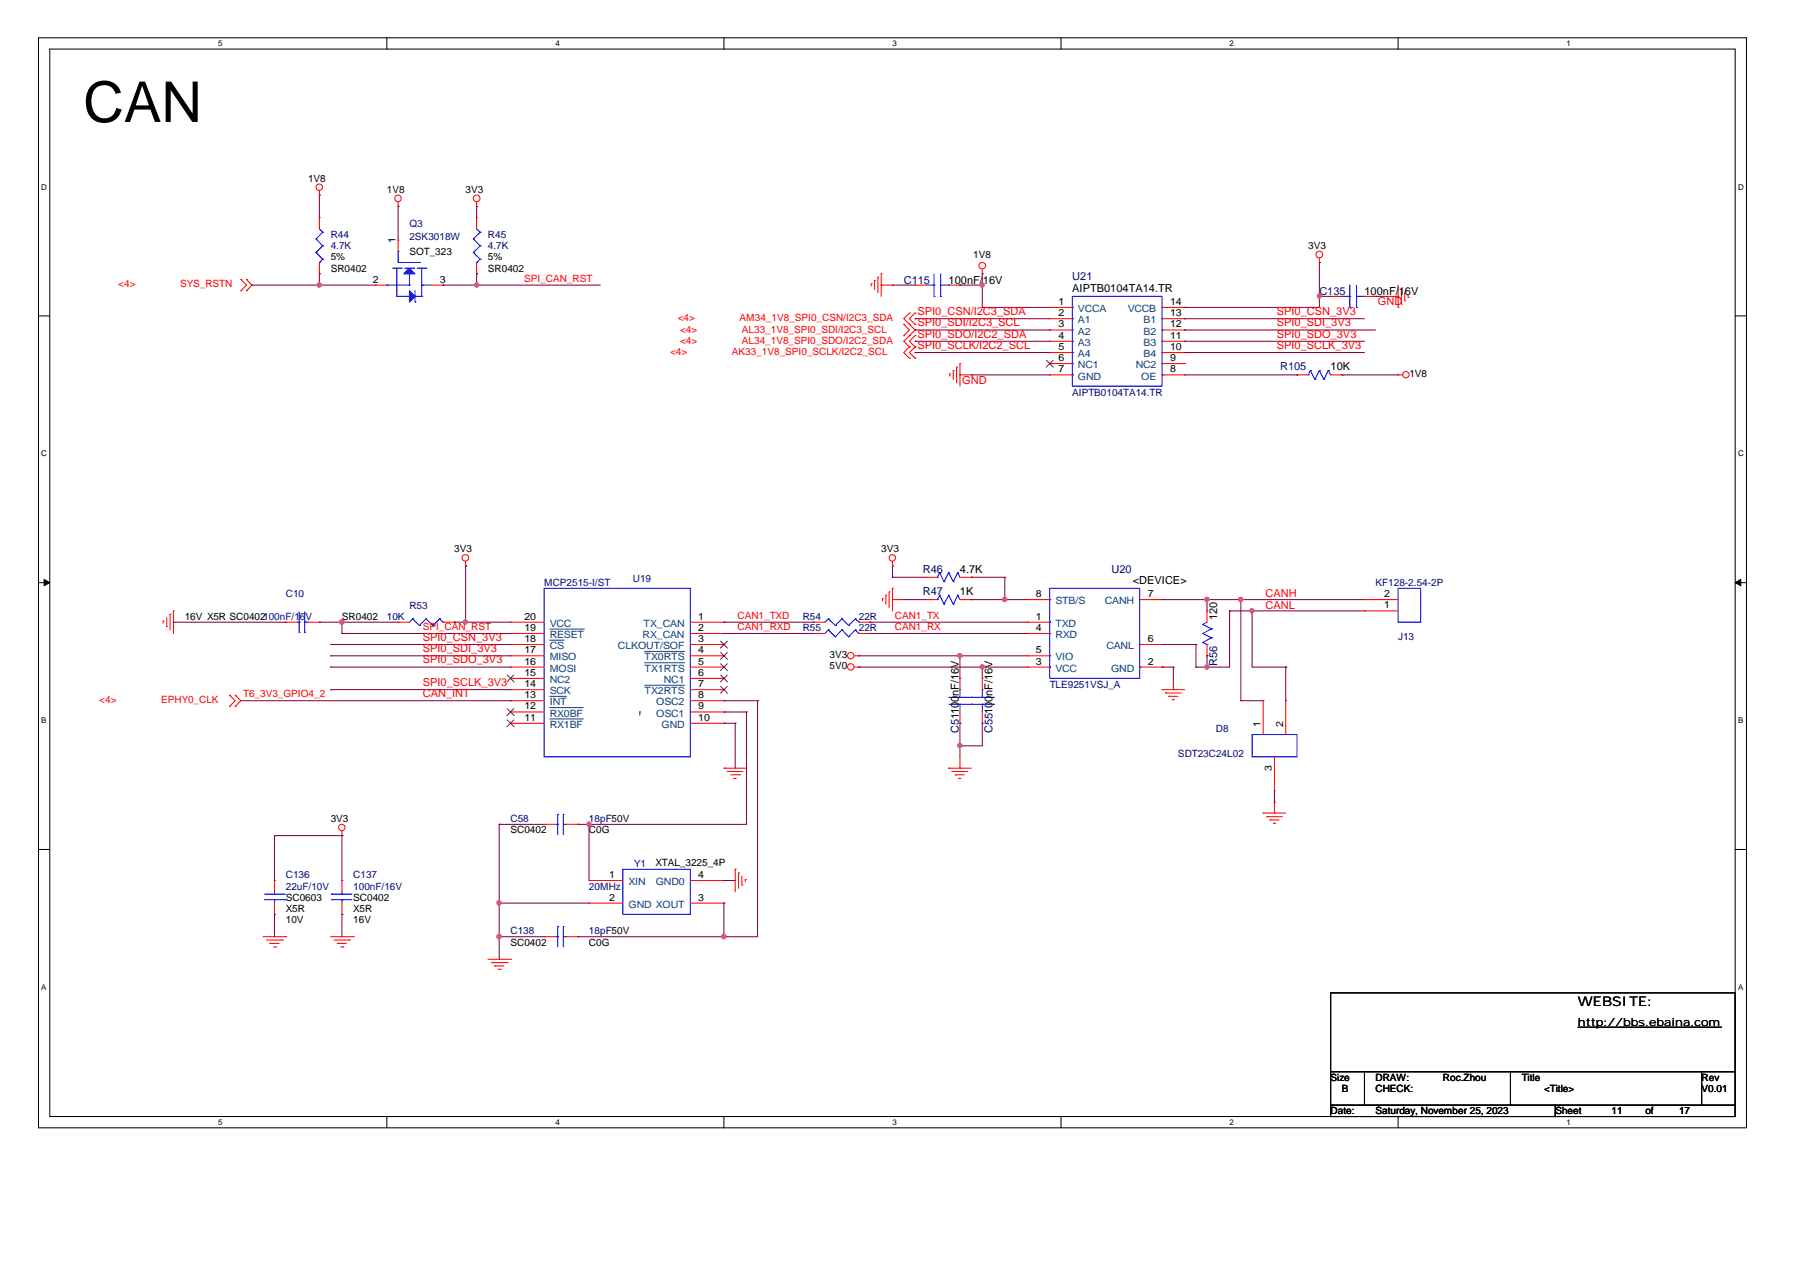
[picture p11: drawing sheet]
<svg xmlns="http://www.w3.org/2000/svg" width="297mm" height="210mm" viewBox="0 0 297 210" stroke-linecap="round" stroke-linejoin="round" font-family="sans-serif">
<path d="M6.3 6.2h281.9v179.9h-281.9zM8.2 8.1h278.1v176.1h-278.1z" fill="none" stroke="#000" stroke-width=".17"/>
<g fill="#fff">
<path d="M36 6.4h.7v1.5h-.7z"/>
<path d="M36 184.5h.7v1.4h-.7z"/>
</g>
<path d="M63.8 6.2v1.9M63.8 184.2v1.9" fill="none" stroke="#000" stroke-width=".17"/>
<g fill="#fff">
<path d="M91.7 6.4h.7v1.5h-.7z"/>
<path d="M91.7 184.5h.7v1.4h-.7z"/>
</g>
<path d="M119.5 6.2v1.9M119.5 184.2v1.9" fill="none" stroke="#000" stroke-width=".17"/>
<g fill="#fff">
<path d="M147.3 6.4h.7v1.5h-.7z"/>
<path d="M147.3 184.5h.7v1.4h-.7z"/>
</g>
<path d="M175.1 6.2v1.9M175.1 184.2v1.9" fill="none" stroke="#000" stroke-width=".17"/>
<g fill="#fff">
<path d="M202.9 6.4h.7v1.5h-.7z"/>
<path d="M202.9 184.5h.7v1.4h-.7z"/>
</g>
<path d="M230.7 6.2v1.9M230.7 184.2v1.9" fill="none" stroke="#000" stroke-width=".17"/>
<g fill="#fff">
<path d="M258.5 6.4h.7v1.5h-.7z"/>
<path d="M258.5 184.5h.7v1.4h-.7z"/>
<path d="M6.8 30.1h.9v1.5h-.9z"/>
<path d="M286.8 30.1h.9v1.5h-.9z"/>
<path d="M6.8 74.1h.9v1.5h-.9z"/>
<path d="M286.8 74.1h.9v1.5h-.9z"/>
</g>
<path d="M6.3 52.1h1.9M286.3 52.1h1.9" fill="none" stroke="#000" stroke-width=".17"/>
<g fill="#fff">
<path d="M6.8 118.2h.9v1.4h-.9z"/>
<path d="M286.8 118.2h.9v1.4h-.9z"/>
</g>
<path d="M6.3 96.2h1.9M286.3 96.2h1.9" fill="none" stroke="#000" stroke-width=".17"/>
<path d="M7.3 95.6l.9 .6-.9 .5zM286.3 96.2l1-.6v1.1z" fill="#000" stroke="#000" stroke-width=".17"/>
<g fill="#fff">
<path d="M6.8 162.2h.8v1.5h-.8z"/>
<path d="M286.8 162.2h.8v1.5h-.8z"/>
</g>
<path d="M6.3 140.2h1.9M286.3 140.2h1.9M219.6 163.8h66.7v13h-66.7zM219.6 176.8h5.6v5.6h-5.6zM225.2 176.8h55.6v5.6h-55.6zM249.3 176.8v5.6M280.8 176.8h5.5v5.6h-5.5zM219.6 182.4h37.1v1.8h-37.1zM249.3 182.4h.1M256.7 182.4h29.6v1.8h-29.6z" fill="none" stroke="#000" stroke-width=".17"/>
<g fill="none" stroke="#f00" stroke-width=".17">
<path d="M52.7 32.2h.1M52.7 35.9h.1M52.7 31.5v.7M52.7 35.9v1.9M65.7 34.1h.1M65.7 39.6h.1M65.7 33.3v.8M65.7 39.6v1.9M78.7 34.1h.1M78.7 35.9h.1M78.7 33.3v.8M78.7 35.9v1.9"/>
<path d="M39.8 46.1h.1M39.8 48h.1M39.8 46.1l.9 .9-.9 1M40.7 48h.1M40.7 46.1h.1M40.7 46.1l.9 .9-.9 1M52.7 45.2h.1M52.7 43.3v1.9M62 47h.1M62 47h1.8M71.2 47h1.9M73.1 47h.1"/>
<path d="M78.7 45.2h.1M78.7 43.3v1.9M143.8 46.8h.1M143.8 46.8v.4M144.3 46.3h.1M144.3 46.3v1.5M144.9 45.7h.1M144.9 45.7v2.6M145.4 45.2h.1M145.4 47h.1M145.4 45.2v3.7M145.4 47h1.9"/>
<path d="M149.1 55.4h.1M149.1 53.5h.1M149.1 53.5l1 1-1 .9M150.1 53.5h.1M150.1 51.7h.1M150.1 55.4h.1M150.1 57.2h.1M150.1 59.1h.1M150.1 51.7l-1 .9 1.9 1.9-1.9 1.8 1 .9M150.1 57.2l-1 1 1 .9M151 53.5h.1M151 51.7h.1"/>
<path d="M151 57.2h.1M151 55.4h.1M151 59.1h.1M151 47h.1M151 47h1.8M151 51.7l-.9 .9 .9 .9M151 55.4l-.9 .9 .9 .9M151 57.2l-.9 1 .9 .9M156.5 47h1.9M158.4 47h.1M162.1 45.2h.1M162.1 44.4v.8"/>
<path d="M173.2 50.7h.1M173.2 52.6h.1M173.2 54.5h.1M173.2 56.3h.1M173.2 58.2h.1M173.2 50.7h3.8M173.2 52.6h3.8M173.2 54.5h3.8M173.2 56.3h3.8M173.2 58.2h3.8M191.8 50.7h3.7M191.8 52.6h3.7"/>
<path d="M191.8 54.5h3.7M191.8 56.3h3.7M191.8 58.2h3.7M195.5 58.2h.1M195.5 56.3h.1M195.5 54.5h.1M195.5 52.6h.1M195.5 50.7h.1M217.7 43.3h.1M217.7 42.6v.7M219.6 48.9h.1M219.6 48.9h1.8"/>
<path d="M225.2 48.9h1.8M227 48.9h.1M228.9 48.9h1.8M230.7 50.7h.1M230.7 48.9h.1M230.7 47v3.7M231.3 50.2h.1M231.3 47.6v2.6M231.8 49.6h.1M231.8 48.1v1.5M232.4 49.1h.1M232.4 48.7v.4"/>
<path d="M156.7 61.7h.1M156.7 61.7v.4M157.3 61.1h.1M157.3 61.1v1.5M157.9 60.6h.1M157.9 60.6v2.6M158.4 60h.1M158.4 61.9h.1M158.4 60v3.7M158.4 61.9h1.9M173.2 60h.1M173.2 61.9h.1"/>
<path d="M173.2 61.9h3.8M173.2 60h3.8M191.8 61.9h3.7M191.8 60h3.7M195.5 61.9h.1M195.5 60h.1M214 61.9h.1M214 61.9h1.9M219.6 61.9h1.8M221.4 61.9h.1M230.7 61.9h.1M230.7 61.9h.8"/>
<path d="M76.8 93.4h.1M76.8 92.6v.8M145.6 98.8h.1M145.6 98.8v.4M146.2 98.2h.1M146.2 98.2v1.5M146.7 97.7h.1M146.7 97.7v2.6M147.3 93.4h.1M147.3 97.1h.1M147.3 98.9h.1M147.3 92.6v.8"/>
<path d="M147.3 97.1v3.7M147.3 98.9h1.8M152.8 98.9h.1M152.8 95.3h.1M152.8 98.9h1.9M152.8 95.3h1.9M158.4 98.9h1.9M158.4 95.3h1.9M160.3 98.9h.1M160.3 95.3h.1M169.5 98.9h.1M169.5 98.9h3.7"/>
<path d="M188.1 98.9h3.7M191.8 98.9h.1M225.2 98.9h.1M225.2 98.9h5.5M26.9 102.5h.1M26.9 102.5v.3M27.5 103.4h.1M27.5 101.9v1.5M28.1 101.4h.1M28.1 101.4v2.5M28.6 100.8h.1M28.6 100.8v3.7"/>
<path d="M37.9 114.7h.1M37.9 116.6h.1M37.9 114.7l.9 .9-.9 1M38.8 116.6h.1M38.8 114.7h.1M38.8 114.7l1 .9-1 1M47.2 102.7h.1M47.2 102.7h1.8M50.8 102.7h1.9M52.7 102.7h.1M65.7 102.7h.1M65.7 102.7h1.9"/>
<path d="M73.1 102.7h1.9M75 102.7h.1M84.2 119.4h.1M84.2 117.5h.1M84.2 115.6h.1M84.2 113.8h.1M84.2 110.1h.1M84.2 108.2h.1M84.2 106.4h.1M84.2 104.5h.1M84.2 102.7h.1M84.2 111.9h.1"/>
<path d="M84.2 108.2h5.6M84.2 110.1h5.6M84.2 113.8h5.6M84.2 102.7h5.6M84.2 104.5h5.6M84.2 106.4h5.6M84.2 115.6h5.6M84.2 117.5h5.6M84.2 119.4h5.6M84.2 111.9h5.6M113.9 108.2h5.6M113.9 110.1h5.6"/>
<path d="M113.9 113.8h5.6M113.9 102.7h5.6M113.9 104.5h5.6M113.9 106.4h5.6M113.9 115.6h5.6M113.9 117.5h5.6M113.9 119.4h5.6M113.9 111.9h5.6M119.5 102.7h.1M119.5 104.5h.1M119.5 106.4h.1M119.5 108.2h.1"/>
<path d="M119.5 110.1h.1M119.5 113.8h.1M119.5 115.6h.1M119.5 117.5h.1M119.5 119.4h.1M119.5 111.9h.1M134.3 102.7h.1M134.3 104.5h.1M134.3 102.7h1.8M134.3 104.5h1.8M141 108.2h.7M141 110.1h.7"/>
<path d="M141.7 108.2h.1M141.7 110.1h.1M141.7 102.7h1.9M141.7 104.5h1.9M143.6 102.7h.1M143.6 104.5h.1M158.4 119.4h.1M158.4 111.9h.1M158.4 111.9v1.9M158.4 117.5v1.9M162.1 119.4h.1M162.1 111.9h.1"/>
<path d="M162.1 111.9v1.9M162.1 117.5v1.9M169.5 102.7h.1M169.5 110.1h.1M169.5 104.5h.1M169.5 108.2h.1M169.5 108.2h3.7M169.5 110.1h3.7M169.5 102.7h3.7M169.5 104.5h3.7M188.1 110.1h3.7M188.1 106.4h3.7"/>
<path d="M191.8 113.8h.1M191.8 110.1h.1M191.8 106.4h.1M191.8 113.8h3.7M192.3 114.4h.1M192.3 114.4h2.6M192.9 114.9h.1M192.9 114.9h1.5M193.5 115.5h.1M193.5 115.5h.3M193.6 113.8h.1M193.6 111.9v1.9"/>
<path d="M199.2 108.2h.1M199.2 100.8h.1M199.2 100.8v1.9M199.2 106.4v1.8M208.4 115.6h.1M208.4 115.6v5.6M212.2 115.6h.1M212.2 115.6v5.6M225.2 100.8h.1M225.2 100.8h5.5M56.4 137.9h.1M56.4 137.1v.8"/>
<path d="M89.8 136h.1M89.8 136h1.9M93.5 136h1.9M95.4 136h.1M119.5 126.8h.1M119.5 126.8h3.7M120 127.3h.1M120 127.3h2.6M120.6 127.9h1.4M121.1 128.5h.1M121.1 128.5h.4M122 127.9h.1"/>
<path d="M156.5 126.8h.1M156.5 126.8h3.8M157.1 127.3h.1M157.1 127.3h2.6M157.6 127.9h.1M157.6 127.9h1.5M158.2 128.5h.1M158.2 128.5h.4M158.4 126.8h.1M158.4 124.9v1.9M208.4 134.2h.1M208.4 134.2h3.8"/>
<path d="M209 134.8h.1M209 134.8h2.6M209.6 135.3h.1M209.6 135.3h1.5M210.1 135.9h.1M210.1 135.9h.4M210.3 134.2h.1M210.3 130.5h.1M210.3 124.9v5.6M210.3 132.3v1.9M43.4 154.6h3.8M44 155.1h2.6"/>
<path d="M44.5 155.7h.1M44.5 155.7h1.6M45.1 156.3h.4M45.3 145.3h.1M45.3 150.9h.1M45.3 145.3v1.9M45.3 149v1.9M45.5 156.3h.1M46.6 155.1h.1M47.2 154.6h.1M54.6 154.6h3.7M55.1 155.1h2.6"/>
<path d="M55.7 155.7h.1M55.7 155.7h1.4M56.2 156.3h.4M56.4 145.3h.1M56.4 150.9h.1M56.4 145.3v1.9M56.4 149v1.9M56.6 156.3h.1M57.7 155.1h.1M58.3 154.6h.1M80.5 158.3h3.7M81.1 158.8h2.6"/>
<path d="M81.6 159.4h.1M81.6 159.4h1.5M82.2 159.9h.3M82.5 159.9h.1M83.7 158.8h.1M84.2 158.3h.1M89.8 154.6h.1M89.8 154.6h1.9M93.5 154.6h1.9M95.4 154.6h.1M97.2 145.3h.1M97.2 149h.1"/>
<path d="M97.2 145.3h5.6M97.2 149h5.6M113.9 145.3h5.6M113.9 149h5.6M119.5 149h.1M119.5 145.3h.1M121.3 143.4h.1M121.3 143.4v3.8M121.9 144h.1M121.9 144v2.6M122.4 146.1h.1M122.4 144.6v1.5"/>
<path d="M123 145.1h.1M123 145.1v.4"/>
<circle cx="52.7" cy="30.9" r=".54"/>
<circle cx="65.7" cy="32.7" r=".55"/>
<circle cx="78.6" cy="32.7" r=".56"/>
<circle cx="162.1" cy="43.8" r=".55"/>
<circle cx="217.7" cy="42" r=".56"/>
<circle cx="232" cy="61.8" r=".54"/>
<circle cx="76.8" cy="92.1" r=".55"/>
<circle cx="147.3" cy="92.1" r=".54"/>
<circle cx="140.4" cy="108.2" r=".54"/>
<circle cx="140.4" cy="110.1" r=".54"/>
<circle cx="56.4" cy="136.6" r=".54"/>
</g>
<path d="M260.4 169.5h23.7" fill="none" stroke="#000" stroke-width=".18"/>
<g fill="none" stroke="#00f" stroke-width=".17">
<path d="M52.2 39.4h.1M52.2 39.4l1.1 1.2M52.7 37.8l.6 .5M53.3 38.3h.1M53.3 38.3l-1.1 1.1M78.1 39.4h.1M78.1 39.4l1.1 1.2M78.7 37.8l.5 .5M79.2 38.3h.1M79.2 38.3l-1.1 1.1M52.2 41.7h.1M52.2 41.7l1.1 1.1"/>
<path d="M52.7 43.3h.1M53.3 40.6h.1M53.3 42.8h.1M53.3 40.6l-1.1 1.1M53.3 42.8l-.6 .5M63.8 47h.1M63.8 47h3.8M64.8 44.3h1.5M65.5 48.9h.1M65.5 48.9h2.1M65.5 44.3v4.6M65.7 43.3h.1"/>
<path d="M65.7 41.5h.1M65.7 43.3h3.7M65.7 41.5v1.8M66.3 44.3h.1M66.8 44.3h1.5M67.6 48.9h.1M67.6 47h.1M67.6 45.2v1.8M68.3 44.3h.1M68.5 49.8h.1M68.5 48.9h1.1M68.5 48v1.8"/>
<path d="M68.8 44.3h1.5M69.6 48.9h.1M69.6 44.3h.1M69.6 47h.1M69.6 47h1.6M69.6 44.3v4.6M70.3 44.3h.1M78.1 41.7h.1M78.1 41.7l1.1 1.1M78.7 43.3h.1M79.2 40.6h.1M79.2 42.8h.1"/>
<path d="M79.2 40.6l-1.1 1.1M79.2 42.8l-.5 .5M152.8 47h1.3M154.1 47h.1M154.1 48.9h.1M154.1 45.2v3.7M155.2 48.9h.1M155.2 47h1.3M155.2 45.2v3.7M156.5 47h.1M177 48.9h14.8v14.8h-14.8zM177 50.7h.1"/>
<path d="M177 52.6h.1M177 54.5h.1M177 56.3h.1M177 58.2h.1M191.8 58.2h.1M191.8 56.3h.1M191.8 54.5h.1M191.8 52.6h.1M191.8 50.7h.1M221.4 48.9h1.4M222.8 48.9h.1M222.8 50.7h.1"/>
<path d="M222.8 47v3.7M223.9 50.7h.1M223.9 48.9h1.3M223.9 47v3.7M225.2 48.9h.1M177 60h.1M177 61.9h.1M191.8 61.9h.1M191.8 60h.1M215.9 61.9h.1M216.2 61.1h.1M216.2 61.1l-.3 .8"/>
<path d="M216.2 61.1l.8 1.5M217 62.6h.1M217.7 61.1h.1M217.7 61.1l-.7 1.5M217.7 61.1l.8 1.5M218.5 62.6h.1M219.2 61.1h.1M219.2 61.1l.4 .8M219.2 61.1l-.7 1.5M89.8 97.1h24.1v27.8h-24.1zM154.7 98.9h.1M154.7 95.3h.1"/>
<path d="M155.1 98.2h.1M155.1 94.5h.1M155.1 98.2l-.4 .7M155.1 98.2l.7 1.5M155.1 94.5l-.4 .8M155.1 94.5l.7 1.5M155.8 99.7h.1M155.8 96h.1M156.5 98.2h.1M156.5 94.5h.1M156.5 98.2l-.7 1.5M156.5 98.2l.8 1.5"/>
<path d="M156.5 94.5l-.7 1.5M156.5 94.5l.8 1.5M157.3 99.7h.1M157.3 96h.1M158 98.2h.1M158 94.5h.1M158 98.2l.4 .7M158 98.2l-.7 1.5M158 94.5l.4 .8M158 94.5l-.7 1.5M173.2 97.1h14.9v14.8h-14.9zM173.2 98.9h.1"/>
<path d="M188.1 98.9h.1M230.7 97.1h3.7v5.6h-3.7zM49 102.7h.4M49.4 102.7h.1M49.4 104.3h.1M49.4 101v3.3M50.3 104.3h.1M50.3 102.7h.1M50.3 102.7h.5M50.3 101v3.3M68.1 102.1h.1M68.1 102.1l-.5 .6"/>
<path d="M68.1 102.1l1.1 1.1M69.2 103.2h.1M70.3 102.1h.1M70.3 102.1l-1.1 1.1M70.3 102.1l1.2 1.1M71.5 103.2h.1M72.6 102.1h.1M72.6 102.1l-1.1 1.1M72.6 102.1l.5 .6M73.1 102.7h.1M136.7 102.1h.1M136.7 103.9h.1"/>
<path d="M136.7 102.1l-.6 .6M136.7 102.1l1.1 1.1M136.7 103.9l-.6 .6M136.7 103.9l1.1 1.2M137.8 103.2h.1M137.8 105.1h.1M138.9 102.1h.1M138.9 103.9h.1M138.9 102.1l-1.1 1.1M138.9 102.1l1.1 1.1M138.9 103.9l-1.1 1.2M138.9 103.9l1.1 1.2"/>
<path d="M140 103.2h.1M140 105.1h.1M141.1 102.1h.1M141.1 103.9h.1M141.1 102.1l-1.1 1.1M141.1 102.1l.6 .6M141.1 103.9l-1.1 1.2M141.1 103.9l.6 .6M141.7 102.7h.1M141.7 104.5h.1M156.5 116.2h7.5M156.5 115.1h7.5"/>
<path d="M158.4 116.2h.1M158.4 113.8h.1M158.4 113.8v1.3M158.4 116.2v1.3M160.3 116.2h.1M160.3 115.1h.1M162.1 116.2h.1M162.1 113.8h.1M162.1 113.8v1.3M162.1 116.2v1.3M164 116.2h.1M164 115.1h.1"/>
<path d="M173.2 102.7h.1M173.2 110.1h.1M173.2 104.5h.1M173.2 108.2h.1M188.1 110.1h.1M188.1 106.4h.1M198.5 103.1h.1M198.5 106h.1M198.5 104.5h.1M198.5 103.1l1.4 .7M198.5 104.5l1.4 .8M198.5 106l.7 .4"/>
<path d="M199.2 106.4h.1M199.2 102.7l-.7 .4M199.9 103.8h.1M199.9 105.3h.1M199.9 105.3l-1.4 .7M199.9 103.8l-1.4 .7M91.7 136h.3M92 136h.1M92 134.4h.1M92 134.4v3.3M93 134.4h.1M93 136h.1"/>
<path d="M93 134.4v3.3M93 136h.5M206.6 121.2h7.4v3.7h-7.4zM43.6 148.5h3.3M43.6 147.5h3.3M45.3 147.5h.1M45.3 148.5h.1M45.3 147.2v.3M45.3 148.5v.5M46.9 148.5h.1M46.9 147.5h.1M54.7 148.5h.1"/>
<path d="M54.7 147.5h.1M54.7 148.5h3.4M54.7 147.5h3.4M56.4 147.5h.1M56.4 148.5h.1M56.4 147.2v.3M56.4 148.5v.5M91.7 154.6h.3M92 154.6h.1M92 152.9h.1M92 152.9v3.4M93 152.9h.1"/>
<path d="M93 154.6h.1M93 154.6h.5M93 152.9v3.4M102.8 143.4h11.1v7.5h-11.1z"/>
</g>
<g fill="none" stroke="#804000" stroke-width=".17">
<path d="M172.7 59.5l1.1 1.1M173.8 59.5l-1.2 1.1M83.7 118.8l1.1 1.1M83.7 116.9l1.1 1.2M83.7 111.4l1.1 1.1M84.8 118.8l-1.1 1.1M84.8 116.9l-1.1 1.2M84.8 111.4l-1.1 1.1M118.9 105.8l1.2 1.1M118.9 107.7l1.2 1.1M118.9 109.5l1.2 1.2M118.9 113.3l1.2 1.1"/>
<path d="M118.9 111.4l1.2 1.1M120 105.8l-1.1 1.1M120 107.7l-1.1 1.1M120 109.5l-1.1 1.2M120 113.3l-1.1 1.1M120 111.4l-1.1 1.1"/>
</g>
<path d="M90.7 118.6h5.6M90.7 116.8h5.6M90.7 114.9h2.8M90.7 105.6h2.4M90.7 103.8h5.7M106.4 107.5h6.6M106.4 109.4h6.6M106.4 113.1h6.6" fill="none" stroke="#004080" stroke-width=".17"/>
<g fill="#00f" stroke="#00f" stroke-width=".17">
<path d="M66.6 45.2l1-.9 .9 .9z" fill-rule="evenodd"/>
<path d="M67.6 48l.9 .9-.9 .9z" fill-rule="evenodd"/>
</g>
<g fill="none" stroke="#800040" stroke-width=".17">
<path d="M52.7 32.2h.1M52.7 32.2v3.7M65.7 34.1h.1M65.7 34.1v5.5M78.7 34.1h.1M78.7 34.1v1.8M41.6 47h.1M41.6 47h20.4M52.7 45.2h.1M52.7 47h.1M52.7 45.2v1.8M73.1 47h.1"/>
<path d="M73.1 47h26M78.7 45.2h.1M78.7 47h.1M78.7 45.2v1.8M147.3 47h.1M147.3 47h3.7M151 52.6h.1M151 54.5h.1M151 56.3h.1M151 58.2h.1M151 52.6h22.2M151 54.5h22.2"/>
<path d="M151 56.3h22.2M151 58.2h22.2M158.4 47h.1M158.4 47h3.7M162.1 45.2h.1M162.1 47h.1M162.1 50.7h.1M162.1 45.2v5.5M162.1 50.7h11.1M195.5 50.7h.1M195.5 52.6h.1M195.5 54.5h.1"/>
<path d="M195.5 56.3h.1M195.5 58.2h.1M195.5 52.6h29.7M195.5 54.5h31.5M195.5 56.3h29.7M195.5 58.2h29.7M217.7 43.3h.1M217.7 48.9h.1M217.7 43.3v7.4h-22.2M217.7 48.9h1.9M227 48.9h.1M227 48.9h1.9"/>
<path d="M160.3 61.9h.1M160.3 61.9h12.9M195.5 61.9h18.5M214 61.9h.1M221.4 61.9h.1M221.4 61.9h9.3M76.8 93.4h.1M76.8 93.4v9.3M147.3 93.4h.1M147.3 95.3h.1M147.3 93.4v1.9M147.3 95.3h5.5"/>
<path d="M149.1 98.9h.1M149.1 98.9h3.7M160.3 95.3h.1M160.3 98.9h.1M160.3 95.3h5.5M160.3 98.9h9.2M165.8 95.3h.1M165.8 98.9h.1M165.8 95.3v3.6M191.8 98.9h.1M191.8 98.9h33.4M199.2 98.9h.1"/>
<path d="M199.2 98.9v1.9M204.8 98.9h.1M204.8 98.9v16.7M28.6 102.7h.1M28.6 102.7h18.6M39.8 115.6h44.4M52.7 102.7h.1M52.7 102.7h13M54.6 106.4h.1M54.6 108.2h.1M54.6 110.1h.1M54.6 113.8h.1"/>
<path d="M54.6 106.4h29.6M54.6 108.2h29.6M54.6 110.1h29.6M54.6 113.8h29.6M56.4 102.7h.1M56.4 104.5h.1M56.4 102.7v1.8M56.4 104.5h27.8M75 102.7h.1M75 102.7h9.2M76.8 102.7h.1M84.2 115.6h.1"/>
<path d="M105.6 117.5h.1M105.6 117.5v.5M119.5 102.7h.1M119.5 104.5h.1M119.5 115.6h.1M119.5 117.5h.1M119.5 119.4h.1M119.5 102.7h14.8M119.5 104.5h14.8M119.5 115.6h5.5M119.5 117.5h3.7M119.5 119.4h1.8"/>
<path d="M121.3 119.4h.1M121.3 119.4v7.4M123.2 117.5h.1M123.2 117.5v18.5h-27.8M125 115.6h.1M125 115.6v39h-29.6M141.7 108.2h.1M141.7 110.1h.1M141.7 108.2h27.8M141.7 110.1h27.8M143.6 102.7h.1M143.6 104.5h.1"/>
<path d="M143.6 102.7h25.9M143.6 104.5h25.9M158.4 108.2h.1M158.4 119.4h.1M158.4 108.2v3.7M158.4 119.4v5.5M162.1 110.1h.1M162.1 119.4h.1M162.1 110.1v1.8M162.1 119.4v3.7h-3.7M191.8 106.4h.1M191.8 110.1h.1"/>
<path d="M191.8 106.4h5.6M191.8 110.1h1.8M193.6 110.1h.1M193.6 110.1v1.8M197.4 106.4h.1M197.4 110.1h.1M197.4 106.4v3.7M199.2 108.2h.1M199.2 110.1h.1M199.2 108.2v1.9M202.9 100.8h.1M202.9 100.8v9.3h-5.5"/>
<path d="M202.9 100.8h22.3M204.8 115.6h.1M204.8 115.6h3.6M206.6 100.8h.1M206.6 100.8v9.3h5.6M212.2 110.1h.1M212.2 110.1v5.5M45.3 137.9h.1M45.3 137.9h11.1M45.3 137.9v7.4M56.4 137.9h.1M56.4 137.9v7.4"/>
<path d="M82.4 136h.1M82.4 136v22.3M82.4 136h7.4M95.4 136h.1M97.2 136h.1M97.2 136v9.3M158.4 123.1h.1M210.3 132.3h.1M210.3 130.5v1.8M45.3 150.9h.1M45.3 150.9v3.7M56.4 150.9h.1"/>
<path d="M56.4 150.9v3.7M82.4 149h.1M82.4 154.6h.1M82.4 149h14.8M82.4 154.6h7.4M95.4 154.6h.1M119.5 145.3h.1M119.5 149h.1M119.5 154.6h.1M119.5 145.3h1.8M119.5 149v5.6"/>
</g>
<g fill="#f0f" stroke="#f0f" stroke-width=".17">
<circle cx="76.8" cy="102.6" r=".35"/>
<circle cx="52.7" cy="47" r=".37"/>
<circle cx="78.6" cy="47" r=".35"/>
<circle cx="165.8" cy="98.9" r=".37"/>
<circle cx="199.2" cy="98.9" r=".35"/>
<circle cx="204.7" cy="98.9" r=".37"/>
<circle cx="206.6" cy="100.8" r=".35"/>
<circle cx="56.4" cy="102.6" r=".37"/>
<circle cx="158.4" cy="108.2" r=".37"/>
<circle cx="199.2" cy="110.1" r=".35"/>
<circle cx="162.1" cy="110.1" r=".35"/>
<circle cx="158.4" cy="123" r=".36"/>
<circle cx="82.4" cy="149" r=".37"/>
<circle cx="97.2" cy="136" r=".35"/>
<circle cx="162.1" cy="47" r=".35"/>
<circle cx="217.7" cy="48.9" r=".34"/>
<circle cx="82.4" cy="154.5" r=".37"/>
<circle cx="119.4" cy="154.5" r=".37"/>
</g>
<text font-size="9.3" x="13.8" y="20.1">CAN</text>
<text font-size="2.2" x="260.4" y="166">WEBSITE:</text>
<g font-size="1.8" fill="#000080">
<text x="149.1" y="46.8">C115</text>
<text x="177" y="46.3">U21</text>
<text x="217.7" y="48.7">C135</text>
<text x="211.2" y="61.1">R105</text>
<text x="152.3" y="94.5">R46</text>
<text x="183.4" y="94.5">U20</text>
<text x="152.3" y="98.2">R47</text>
<text x="200.9" y="109.9" transform="rotate(-90 200.9 109.9)">R56</text>
<text x="158.2" y="121" transform="rotate(-90 158.2 121)">C51100nF/16V</text>
<text x="163.8" y="121" transform="rotate(-90 163.8 121)">C55100nF/16V</text>
</g>
<g font-size="1.8">
<text x="156.5" y="46.8">100nF/16V</text>
<text x="177" y="48.1">AIPTB0104TA14.TR</text>
<text x="225.2" y="48.7">100nF/16V</text>
<text x="219.6" y="61.1">10K</text>
<text x="158.4" y="94.5">4.7K</text>
<text x="158.4" y="98.2">1K</text>
<text x="186.9" y="96.3">&lt;DEVICE&gt;</text>
<text x="200.9" y="102.3" transform="rotate(-90 200.9 102.3)">120</text>
<text x="260.4" y="169.4">http://bbs.ebaina.com</text>
</g>
<g font-size="1.8" fill="#f00">
<text x="151.4" y="52">SPI0_CSN/I2C3_SDA</text>
<text x="151.4" y="53.9">SPI0_SDI/I2C3_SCL</text>
<text x="210.7" y="52">SPI0_CSN_3V3</text>
<text x="210.7" y="53.9">SPI0_SDI_3V3</text>
<text x="227.4" y="50.3">GND</text>
<text x="151.4" y="55.7">SPI0_SDO/I2C2_SDA</text>
<text x="151.4" y="57.6">SPI0_SCLK/I2C2_SCL</text>
<text x="210.7" y="55.7">SPI0_SDO_3V3</text>
<text x="210.7" y="57.6">SPI0_SCLK_3V3</text>
<text x="158.8" y="63.3">GND</text>
<text x="208.8" y="98.6">CANH</text>
<text x="208.8" y="100.4">CANL</text>
<text x="69.8" y="105.8">SPI0_CSN_3V3</text>
<text x="69.8" y="107.6">SPI0_SDI_3V3</text>
<text x="69.8" y="109.5">SPI0_SDO_3V3</text>
<text x="69.8" y="113.2">SPI0_SCLK_3V3</text>
<text x="69.8" y="115">CAN_INT</text>
</g>
<g font-size="1.7">
<text x="50.8" y="30">1V8</text>
<text x="63.8" y="31.8">1V8</text>
<text x="76.8" y="31.8">3V3</text>
<text x="65.3" y="40.1" transform="rotate(-90 65.3 40.1)">1</text>
<text x="215.9" y="41.1">3V3</text>
<text x="54.6" y="44.8">SR0402</text>
<text x="54.6" y="42.9">5%</text>
<text x="61.6" y="46.6">2</text>
<text x="67.6" y="42.1">SOT_323</text>
<text x="72.6" y="46.6">3</text>
<text x="80.5" y="44.8">SR0402</text>
<text x="80.5" y="42.9">5%</text>
<text x="160.6" y="42.6">1V8</text>
<text x="174.7" y="50.3">1</text>
<text x="174.7" y="52.2">2</text>
<text x="193.1" y="52.2">13</text>
<text x="193.1" y="50.3">14</text>
<text x="174.7" y="54">3</text>
<text x="174.7" y="55.9">4</text>
<text x="174.7" y="57.8">5</text>
<text x="174.7" y="59.6">6</text>
<text x="193.1" y="59.6">9</text>
<text x="193.1" y="57.8">10</text>
<text x="193.1" y="55.9">11</text>
<text x="193.1" y="54">12</text>
<text x="174.7" y="61.4">7</text>
<text x="193.1" y="61.4">8</text>
<text x="232.6" y="62.2">1V8</text>
<text x="75" y="91.2">3V3</text>
<text x="145.4" y="91.2">3V3</text>
<text x="170.9" y="98.5">8</text>
<text x="189.4" y="98.5">7</text>
<text x="228.4" y="100.4">1</text>
<text x="228.4" y="98.5">2</text>
<text x="30.5" y="102.3">16V X5R SC0402100nF/16V</text>
<text x="56.4" y="102.3">SR0402</text>
<text x="86.5" y="107.8">17</text>
<text x="86.5" y="105.9">18</text>
<text x="86.5" y="104.1">19</text>
<text x="86.5" y="102.2">20</text>
<text x="115.2" y="102.2">1</text>
<text x="115.2" y="104.1">2</text>
<text x="115.2" y="105.9">3</text>
<text x="115.2" y="107.8">4</text>
<text x="170.9" y="102.2">1</text>
<text x="170.9" y="104.1">4</text>
<text x="170.9" y="107.8">5</text>
<text x="189.4" y="105.9">6</text>
<text x="86.5" y="113.4">14</text>
<text x="86.5" y="109.7">16</text>
<text x="86.5" y="111.5">15</text>
<text x="115.2" y="109.7">5</text>
<text x="115.2" y="113.4">7</text>
<text x="115.2" y="111.5">6</text>
<text x="136.9" y="108.6">3V3</text>
<text x="136.9" y="110.5">5V0</text>
<text x="170.9" y="109.7">3</text>
<text x="189.4" y="109.7">2</text>
<text x="86.5" y="118.9">11</text>
<text x="86.5" y="117.1">12</text>
<text x="86.5" y="115.2">13</text>
<text x="115.2" y="115.2">8</text>
<text x="115.2" y="117.1">9</text>
<text x="115.2" y="118.9">10</text>
<text x="208" y="119.9" transform="rotate(-90 208 119.9)">1</text>
<text x="211.8" y="119.9" transform="rotate(-90 211.8 119.9)">2</text>
<text x="209.9" y="127.2" transform="rotate(-90 209.9 127.2)">3</text>
<text x="54.6" y="135.7">3V3</text>
<text x="84.2" y="137.5">SC0402</text>
<text x="97.2" y="137.5">C0G</text>
<text x="108.2" y="142.9">XTAL_3225_4P</text>
<text x="47.2" y="148.6">SC0603</text>
<text x="58.3" y="148.6">SC0402</text>
<text x="100.5" y="144.9">1</text>
<text x="100.5" y="148.6">2</text>
<text x="115.2" y="148.6">3</text>
<text x="115.2" y="144.9">4</text>
<text x="47.2" y="150.5">X5R</text>
<text x="47.2" y="152.4">10V</text>
<text x="58.3" y="150.5">X5R</text>
<text x="58.3" y="152.4">16V</text>
<text x="84.2" y="156.1">SC0402</text>
<text x="97.2" y="156.1">C0G</text>
<text x="219.6" y="178.3">Size</text>
<text x="227" y="178.3">DRAW:</text>
<text x="238.1" y="178.3">Roc.Zhou</text>
<text x="251.1" y="178.3">Title</text>
<text x="280.8" y="178.3">Rev</text>
<text x="219.6" y="183.9">Date:</text>
<text x="221.4" y="180.2">B</text>
<text x="227" y="180.2">CHECK:</text>
<text x="227" y="183.9">Saturday, November 25, 2023</text>
<text x="254.8" y="180.2">&lt;Title&gt;</text>
<text x="256.7" y="183.9">Sheet</text>
<text x="265.9" y="183.9">11</text>
<text x="271.5" y="183.9">of</text>
<text x="277.1" y="183.9">17</text>
<text x="280.8" y="180.2">V0.01</text>
</g>
<g font-size="1.7" fill="#000080">
<text x="54.6" y="39.3">R44</text>
<text x="54.6" y="41.1">4.7K</text>
<text x="67.6" y="37.4">Q3</text>
<text x="67.6" y="39.6">2SK3018W</text>
<text x="80.5" y="39.3">R45</text>
<text x="80.5" y="41.1">4.7K</text>
<text x="177" y="65.4">AIPTB0104TA14.TR</text>
<text x="104.4" y="96">U19</text>
<text x="47.2" y="98.6">C10</text>
<text x="67.6" y="100.4">R53</text>
<text x="89.8" y="96.7">MCP2515-I/ST</text>
<text x="227" y="96.7">KF128-2.54-2P</text>
<text x="63.8" y="102.3">10K</text>
<text x="132.5" y="102.3">R54</text>
<text x="132.5" y="104.2">R55</text>
<text x="141.7" y="102.3">22R</text>
<text x="141.7" y="104.2">22R</text>
<text x="230.7" y="105.6">J13</text>
<text x="173.2" y="113.6">TLE9251VSJ_A</text>
<text x="194.4" y="124.9">SDT23C24L02</text>
<text x="200.7" y="120.8">D8</text>
<text x="84.2" y="135.7">C58</text>
<text x="97.2" y="135.7">18pF50V</text>
<text x="104.6" y="143.1">Y1</text>
<text x="47.2" y="144.9">C136</text>
<text x="47.2" y="146.8">22uF/10V</text>
<text x="58.3" y="144.9">C137</text>
<text x="58.3" y="146.8">100nF/16V</text>
<text x="97.2" y="146.8">20MHz</text>
<text x="84.2" y="154.2">C138</text>
<text x="97.2" y="154.2">18pF50V</text>
</g>
<g font-size="1.7" fill="#f00">
<text x="19.5" y="47.4">&lt;4&gt;</text>
<text x="29.7" y="47.4">SYS_RSTN</text>
<text x="86.5" y="46.5">SPI_CAN_RST</text>
<text x="111.8" y="53">&lt;4&gt;</text>
<text x="122" y="53">AM34_1V8_SPI0_CSN/I2C3_SDA</text>
<text x="110.6" y="58.5">&lt;4&gt;</text>
<text x="112.2" y="55">&lt;4&gt;</text>
<text x="112.2" y="56.7">&lt;4&gt;</text>
<text x="120.8" y="58.5">AK33_1V8_SPI0_SCLK/I2C2_SCL</text>
<text x="122.4" y="55">AL33_1V8_SPI0_SDI/I2C3_SCL</text>
<text x="122.4" y="56.7">AL34_1V8_SPI0_SDO/I2C2_SDA</text>
<text x="69.8" y="103.9">SPI_CAN_RST</text>
<text x="121.7" y="102.1">CAN1_TXD</text>
<text x="121.7" y="103.9">CAN1_RXD</text>
<text x="147.7" y="102.1">CAN1_TX</text>
<text x="147.7" y="103.9">CAN1_RX</text>
<text x="16.4" y="116">&lt;4&gt;</text>
<text x="26.6" y="116">EPHY0_CLK</text>
<text x="40.1" y="115">T6_3V3_GPIO4_2</text>
</g>
<g font-size="1.7" fill="#004080">
<text x="177.9" y="51.5">VCCA</text>
<text x="177.9" y="53.4">A1</text>
<text x="186.1" y="51.5">VCCB</text>
<text x="188.7" y="53.4">B1</text>
<text x="177.9" y="55.2">A2</text>
<text x="177.9" y="57.1">A3</text>
<text x="177.9" y="58.9">A4</text>
<text x="188.7" y="58.9">B4</text>
<text x="188.7" y="57.1">B3</text>
<text x="188.7" y="55.2">B2</text>
<text x="177.9" y="60.8">NC1</text>
<text x="177.9" y="62.6">GND</text>
<text x="187.4" y="60.8">NC2</text>
<text x="188.3" y="62.6">OE</text>
<text x="174.2" y="99.7">STB/S</text>
<text x="182.3" y="99.7">CANH</text>
<text x="90.7" y="107.1">CS</text>
<text x="90.7" y="105.3">RESET</text>
<text x="90.7" y="103.4">VCC</text>
<text x="102" y="107.1">CLKOUT/SOF</text>
<text x="106" y="105.3">RX_CAN</text>
<text x="106.2" y="103.4">TX_CAN</text>
<text x="174.2" y="103.4">TXD</text>
<text x="174.2" y="105.3">RXD</text>
<text x="182.6" y="107.1">CANL</text>
<text x="90.7" y="110.8">MOSI</text>
<text x="90.7" y="109">MISO</text>
<text x="90.7" y="112.7">NC2</text>
<text x="106.4" y="109">TX0RTS</text>
<text x="106.4" y="110.8">TX1RTS</text>
<text x="109.6" y="112.7">NC1</text>
<text x="174.2" y="110.8">VCC</text>
<text x="174.2" y="109">VIO</text>
<text x="183.3" y="110.8">GND</text>
<text x="90.7" y="118.3">RX0BF</text>
<text x="90.7" y="116.4">INT</text>
<text x="90.7" y="114.6">SCK</text>
<text x="106.4" y="114.6">TX2RTS</text>
<text x="108.3" y="116.4">OSC2</text>
<text x="108.3" y="118.3">OSC1</text>
<text x="90.7" y="120.1">RX1BF</text>
<text x="109.2" y="120.1">GND</text>
<text x="103.7" y="146.1">XIN</text>
<text x="103.7" y="149.8">GND XOUT</text>
<text x="108.2" y="146.1">GND0</text>
</g>
<g font-size="1.3">
<text x="36" y="7.6">5</text>
<text x="91.7" y="7.6">4</text>
<text x="147.3" y="7.6">3</text>
<text x="202.9" y="7.6">2</text>
<text x="258.5" y="7.6">1</text>
<text x="6.8" y="31.3">D</text>
<text x="286.8" y="31.3">D</text>
<text x="6.8" y="75.3">C</text>
<text x="286.8" y="75.3">C</text>
<text x="6.8" y="119.4">B</text>
<text x="286.8" y="119.4">B</text>
<text x="6.8" y="163.4">A</text>
<text x="286.8" y="163.4">A</text>
<text x="36" y="185.6">5</text>
<text x="91.7" y="185.6">4</text>
<text x="147.3" y="185.6">3</text>
<text x="202.9" y="185.6">2</text>
<text x="258.5" y="185.6">1</text>
</g>
</svg>
